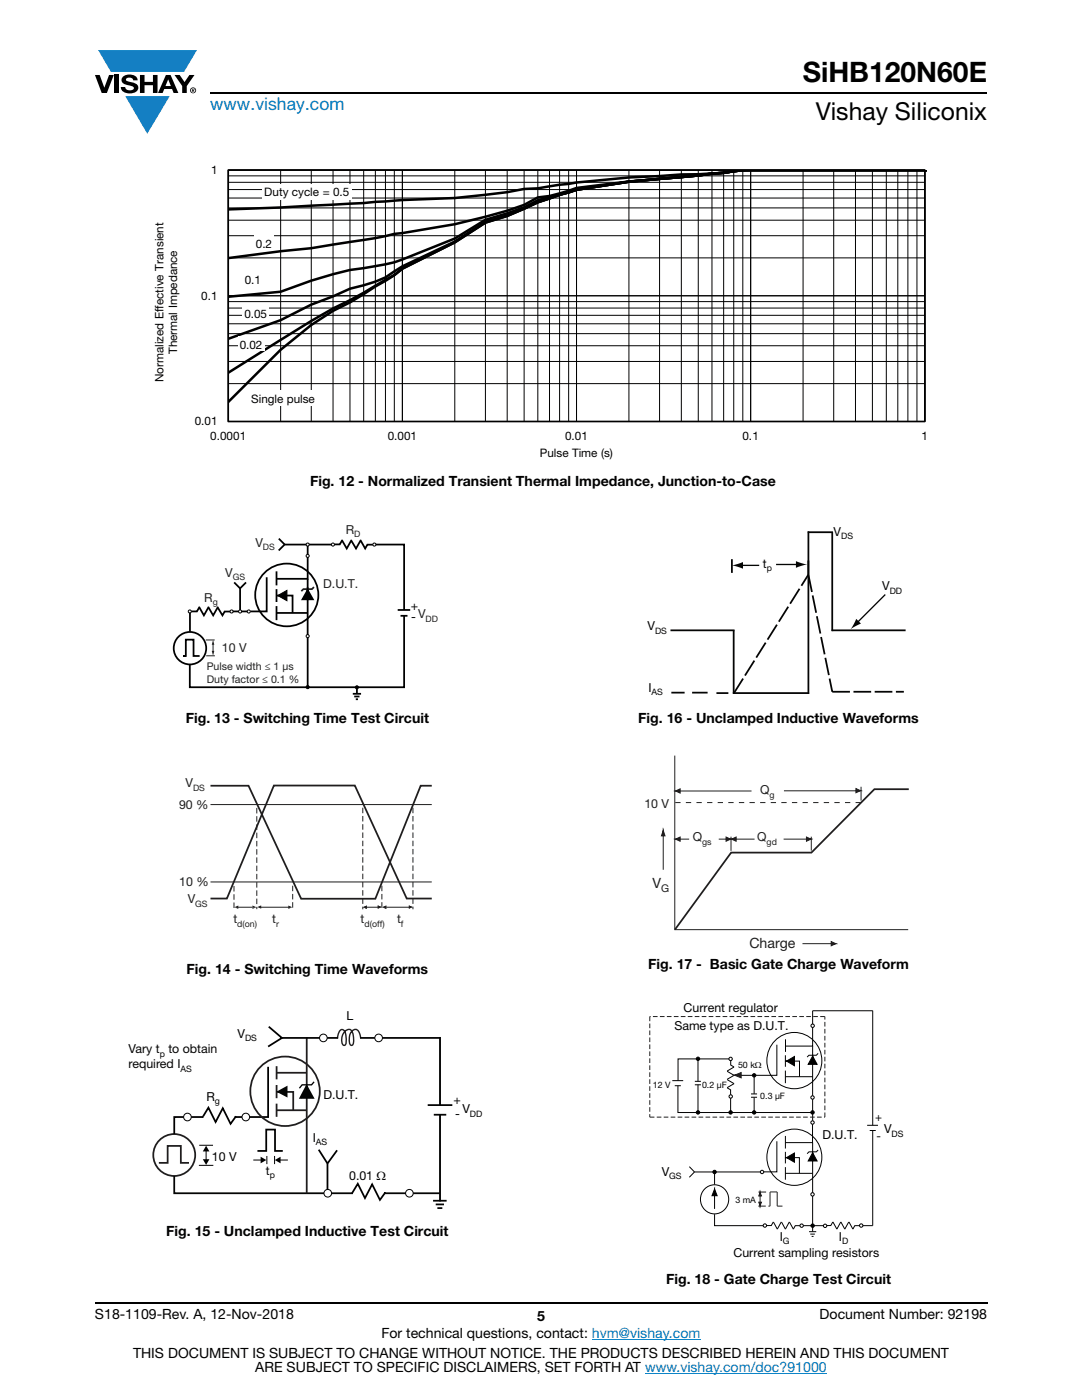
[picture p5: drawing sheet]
<svg xmlns="http://www.w3.org/2000/svg" width="216mm" height="279mm" viewBox="0 0 216 279" stroke-linecap="round" stroke-linejoin="round" font-family="sans-serif">
<g fill="#147fc3">
<path d="M19.6 10h19.7l-2.6 4.3h-1.1h-13.5z"/>
<path d="M25 19.2h8.9l-4.5 7.5z"/>
</g>
<g fill="#000">
<path d="M18.9 15h1l.9 2.5 1-2.5h.9l-1.4 3.6h-1zM22.9 15h.9v3.6h-.9zM24.6 15.3a2.1 2.1 0 0 1 2.8 .3l.1 .4h-.9a.79 .79 0 0 0-.7-.5 .79 .79 0 0 0-.8 .4l.3 .3 1 .2a1.08 1.08 0 0 1 1.2 1 1.08 1.08 0 0 1-1.1 1.2 1.73 1.73 0 0 1-2.4-1.2h.9a.96 .96 0 0 0 .8 .6 .96 .96 0 0 0 .9-.4 1.31 1.31 0 0 0-1.2-.6 1.03 1.03 0 0 1-1.1-.6 1.03 1.03 0 0 1 .2-1.1zM27.9 15h.9v1.3h1.7v-1.3h.9v3.6h-.9v-1.6h-1.7v1.6h-.9zM34.8 15h1.1l.9 1.4 1-1.4h1l-1.5 2.2v1.4h-.9v-1.4z"/>
<path d="M33.6 15.9l.5 1.3h-1.1zM33.1 15l-1.6 3.6h1l.3-.8h1.5l.3 .8h1l-1.6-3.6z"/>
<path d="M38.4 17.8h.2v.2h-.2zM38.3 17.7v.7h.1v-.3l.4 .3-.2-.3 .2-.2-.1-.2z"/>
<path d="M38.1 18a.46 .46 0 0 1 .9 0 .46 .46 0 0 1-.9 0zM37.9 18a.6 .6 0 0 0 1.2 0 .6 .6 0 0 0-1.2 0z"/>
</g>
<path d="M42 18.6h155M18.9 260h178.1" fill="none" stroke="#000" stroke-width=".36"/>
<path d="M118.1 267.3h21.7M128.7 274h36.3" fill="none" stroke="#007ec4" stroke-width=".2"/>
<g fill="#fff">
<path d="M30.7 32.8h154.5v58.8h-154.5z"/>
<path d="M45.5 33.9h139v50.2h-139z"/>
</g>
<g fill="none" stroke="#000" stroke-width=".2">
<path d="M45.5 33.9h139v50.2h-139zM45.5 39.5h139M45.5 37.8h139M45.5 36.4h139M45.5 35.1h139M56 33.9v50.2M62.1 33.9v50.2M66.5 33.9v50.2M69.8 33.9v50.2M72.6 33.9v50.2M74.9 33.9v50.2M76.9 33.9v50.2"/>
<path d="M78.7 33.9v50.2M80.3 33.9v50.2M90.7 33.9v50.2M96.9 33.9v50.2M101.2 33.9v50.2M104.6 33.9v50.2M107.3 33.9v50.2M109.6 33.9v50.2M111.7 33.9v50.2M113.5 33.9v50.2M115 33.9v50.2M125.5 33.9v50.2"/>
<path d="M131.6 33.9v50.2M136 33.9v50.2M139.3 33.9v50.2M142.1 33.9v50.2M144.4 33.9v50.2M146.4 33.9v50.2M148.2 33.9v50.2M149.8 33.9v50.2M160.2 33.9v50.2M166.4 33.9v50.2M170.7 33.9v50.2M174.1 33.9v50.2"/>
<path d="M176.9 33.9v50.2M179.1 33.9v50.2M181.2 33.9v50.2M183 33.9v50.2M45.5 59h139M45.5 51.5h139M45.5 47h139M45.5 43.9h139M45.5 41.5h139M45.5 76.6h139M45.5 72.1h139M45.5 69h139"/>
<path d="M45.5 66.6h139M45.5 64.6h139M45.5 62.9h139M45.5 61.5h139M45.5 60.2h139"/>
</g>
<path d="M45.5 33.9h139v50.2h-139z" fill="none" stroke="#000" stroke-width=".34"/>
<path d="M184.8 33.9l-36.6 .1-8.9 1-13.8 1.3-10.5 1.6-3.3 1-4.4 1.5-6.1 2.7-4.3 1.3-6.2 4-10.4 5.2-1.6 1.3-6.1 3.8-2.8 1.7-3.3 1.6-4.4 2.9-6.1 4.9-10.5 10.4M184.8 33.9l-36.6 .1-8.9 1-13.8 1.3-10.5 1.6-7.7 2.5-6.1 2.7-4.3 1.3-6.2 4-10.4 5.2-1.6 1.3-1.8 .9a98.1 98.1 0 0 1-10.4 5.8l-4.4 2.5-16.6 10.3M184.8 33.9l-36.6 .1-8.9 1-13.8 1.3-10.5 1.6-1.5 .5a87.9 87.9 0 0 0-12.3 4.6l-4.3 1.3-6.2 3.9-10.4 5-3.4 2.2-2 .8-5.1 1.4-3.3 1.5-4.4 1.7-6.1 3.1-10.5 3.7M184.8 33.9l-36.6 .1-8.9 1-13.8 1.3-10.5 1.6-7.7 2.1-2.7 1.4-3.4 1.2-4.3 1.3-6.2 3.7-10.4 4.2a44.4 44.4 0 0 1-10.5 2.1l-7.7 2.1-6.1 2.2-10.5 1M184.8 33.9l-36.6 .1-8.9 1-13.8 1.2-10.5 1.3a31.1 31.1 0 0 1-7.7 1.9l-2.7 1.5a118.5 118.5 0 0 1-25.9 5.8 64.2 64.2 0 0 1-8.9 1.6l-7.7 1.2-6.1 .6-10.5 1.4M184.8 33.9l-36.6 .1a62.9 62.9 0 0 1-12.2 .8l-4.4 .3a174 174 0 0 0-21.9 2.1l-2.4 .4-2.7 .1a140.6 140.6 0 0 1-24.3 2.2l-7.7 .6-16.6 .9-10.5 .4" fill="none" stroke="#000" stroke-width=".5"/>
<g fill="#fff">
<path d="M52.3 36.7h17.8v3.2h-17.8z"/>
<path d="M50.7 46.9h3.9v2.9h-3.9z"/>
<path d="M48.5 54.2h3.9v2.9h-3.9z"/>
<path d="M48.4 61.1h5.2v2.9h-5.2z"/>
<path d="M47.5 67.2h5.2v2.9h-5.2z"/>
<path d="M49.7 77.9h13.5v3.2h-13.5z"/>
<path d="M34.5 104.4h52.9v35.3h-52.9z"/>
</g>
<g fill="none" stroke="#000" stroke-width=".35">
<path d="M53.2 115.2v6.8h-3.2M55.2 118.9h3.2v3.4M55.2 114v2.8M55.2 117.6v2.5M61.4 111.2v4.3h-6.2M38.2 122h1.1l.5-.8 .9 1.6 .9-1.6 .9 1.6 .9-1.6 1 1.6 .4-.8h1.1M55.2 122.3h6.2M55.2 121v2.8"/>
<circle cx="57.2" cy="118.7" r="6.3"/>
</g>
<path d="M55.4 118.9l1.9-1.1v1.1z" fill="#000"/>
<path d="M55.4 118.9l1.9-1.1v1.1z" fill="none" stroke="#000" stroke-width=".2"/>
<path d="M55.4 118.9h1.9v1z" fill="#211e1e"/>
<path d="M55.4 118.9h1.9v1z" fill="#000"/>
<path d="M55.4 118.9h1.9v1z" fill="none" stroke="#000" stroke-width=".2"/>
<path d="M61.4 117.8l1 1.8h-1zM61.4 117.8v1.8h-1z" fill="#000"/>
<g fill="none" stroke="#000" stroke-width=".35">
<path d="M61.4 117.8l1 1.8h-1zM61.4 117.8v1.8h-1zM61.4 109v1.6M61.7 108.7h4.4M66.7 108.6h1.1l.5-.7 .9 1.6 .9-1.6 .9 1.6 1-1.6 .9 1.6 .4-.8h1.1M75 108.7h5.6v13M61.4 127.3v9.8M70.4 138.5h1.6M70.7 139h1M71 139.5h.4M71.2 137.2v1.2M79.4 121.7h2.4"/>
<path d="M79.9 122.9h1.4M80.6 122.9v14.3h-42.7v-4.6"/>
<circle cx="37.9" cy="129.4" r="3.2"/>
</g>
<path d="M62.6 117.2l-.4 .4h-1.7l-.4 .4" fill="none" stroke="#211e1e" stroke-width=".35"/>
<path d="M42.5 128.5v1.6" fill="none" stroke="#211e1e" stroke-width=".2"/>
<g fill="#211e1e">
<path d="M42.3 129.9h.5l-.3 1z"/>
<path d="M42.5 127.7l.3 1h-.5z"/>
</g>
<path d="M41.1 127.7h1.7M41.1 130.9h1.8" fill="none" stroke="#211e1e" stroke-width=".2"/>
<path d="M46.7 116.2l1.2 1.2v4.3M49.1 116.2l-1.2 1.2M55.6 107.5l1.2 1.2M61.1 108.7h-4.3l-1.2 1.2M61.4 115.5v11.2M37 130.9h-.4h.5v-3.2h1.5v3.2h1.2M37.9 122.3v3.8M46.5 122h1.1M48.2 122h1.1" fill="none" stroke="#000" stroke-width=".35"/>
<g fill="none" stroke="#000" stroke-width=".2">
<circle cx="61.4" cy="108.7" r=".31"/>
<circle cx="61.4" cy="110.9" r=".31"/>
<circle cx="66.4" cy="108.7" r=".31"/>
<circle cx="74.7" cy="108.7" r=".31"/>
<circle cx="37.9" cy="122" r=".31"/>
<circle cx="46.2" cy="122" r=".31"/>
<circle cx="47.9" cy="122" r=".31"/>
<circle cx="49.6" cy="122" r=".31"/>
<circle cx="61.4" cy="137.1" r=".31"/>
<circle cx="61.4" cy="127" r=".31"/>
<circle cx="71.2" cy="137.2" r=".31"/>
</g>
<g fill="#000">
<circle cx="61.4" cy="137.1" r=".31"/>
<circle cx="71.2" cy="137.2" r=".31"/>
</g>
<path d="M35.8 155.1h50.3v30.4h-50.3z" fill="#fff"/>
<path d="M42 156.8h7.6l10.5 22.6h14.8l9-22.6h2.3M42 179.3h3.3l9.4-22.5h16.1l10.4 22.5h5" fill="none" stroke="#201d1e" stroke-width=".35"/>
<path d="M42 160.6h44.2M42 176h44.2" fill="none" stroke="#201d1e" stroke-width=".2"/>
<path d="M46.7 176.8v4.6" fill="none" stroke="#201d1e" stroke-width=".2" stroke-dasharray="1.1 .5" stroke-linecap="butt"/>
<g fill="#201d1e">
<path d="M76.3 181.1h.8v.3z"/>
<path d="M76.3 181.1l.8-.4v.4z"/>
<path d="M72.4 181.1h.8v.3z"/>
<path d="M72.4 181.1l.8-.4v.4z"/>
<path d="M75.4 181h.8l-.8 .3z"/>
<path d="M75.4 180.7l.8 .3h-.8z"/>
<path d="M81.6 181h.8l-.8 .3z"/>
<path d="M81.6 180.7l.8 .3h-.8z"/>
</g>
<path d="M51.2 161.2v20.2M58.4 176.8v4.6M72.4 161.2v20.3M76.2 176.8v4.6M82.4 161.2v20.3" fill="none" stroke="#201d1e" stroke-width=".2" stroke-dasharray="1.1 .5" stroke-linecap="butt"/>
<path d="M47.2 181.1h3.2M51.7 181.1h6.2M72.9 181.1h2.9M77.1 181.1h4.9" fill="none" stroke="#201d1e" stroke-width=".2"/>
<g fill="#201d1e">
<path d="M76.3 181.1h.8v.3z"/>
<path d="M76.3 181.1l.8-.4v.4z"/>
<path d="M72.4 181.1h.8v.3z"/>
<path d="M72.4 181.1l.8-.4v.4z"/>
<path d="M75.4 181h.8l-.8 .3z"/>
<path d="M75.4 180.7l.8 .3h-.8z"/>
<path d="M81.6 181h.8l-.8 .3z"/>
<path d="M81.6 180.7l.8 .3h-.8z"/>
<path d="M51.3 181h.8v.3z"/>
<path d="M51.3 181l.8-.3v.3z"/>
<path d="M46.8 181.1h.7v.3z"/>
<path d="M46.8 181.1l.7-.4v.4z"/>
<path d="M50.4 181.1h.8l-.8 .3z"/>
<path d="M50.4 180.7l.8 .4h-.8z"/>
<path d="M57.5 181.1h.8l-.8 .3z"/>
<path d="M57.5 180.7l.8 .4h-.8z"/>
</g>
<path d="M25.7 201.6h70.5v39.7h-70.5z" fill="#fff"/>
<path d="M87.8 207v13.5M39.7 232.6h2.9M39.8 228.6h2.7M41.1 229.6v1.9M87.8 222.5v17.2" fill="none" stroke="#000" stroke-width=".2"/>
<path d="M41.1 228.7l.7 1.1h-1.3zM40.5 231.3h1.3l-.7 1.2z" fill="#000"/>
<path d="M87.8 207v13.5M34.8 234.7v3.4h35.6M76.7 238.1h11.1M86.4 239.6h2.7M87.8 222.5v17.2M86.9 240.4h1.7M87.3 241.1h1" fill="none" stroke="#040503" stroke-width=".35"/>
<path d="M63.6 229.4l1.7 2.8 2-2.6M65.3 232.2v5.9M76.7 238.2l-.9 1.3-1.5-3.1-1.5 2.7-1.4-2.9-1.2 2" fill="none" stroke="#000" stroke-width=".35"/>
<path d="M67.3 207.2a2.01 2.01 0 0 1 .9-1.7 1.05 1.05 0 0 1 .8 1.2l.1 .6a1.1 1.1 0 0 1-.4 1.3 1.4 1.4 0 0 1-.4-1.9 1.41 1.41 0 0 1 1.7-1.2 3.3 3.3 0 0 1 .4 3l-.3 .1a1.2 1.2 0 0 1-.4-1.4 1.46 1.46 0 0 1 1.5-1.7l.5 .5 .3 1.2" fill="none" stroke="#201d1e" stroke-width=".28"/>
<g fill="none" stroke="#201d1e" stroke-width=".35">
<path d="M31.7 232.1h1.8v-3.4h2.6v3.4h1.6"/>
<circle cx="34.8" cy="230.5" r="4.2"/>
</g>
<circle cx="65.4" cy="238.1" r=".76" fill="#fff"/>
<circle cx="65.4" cy="238.1" r=".76" fill="none" stroke="#000" stroke-width=".2"/>
<circle cx="81.7" cy="238.1" r=".76" fill="#fff"/>
<g fill="none" stroke="#000" stroke-width=".2">
<path d="M50.5 231.5h1.7M53.2 230.7v1.6M54.8 230.7v1.6"/>
<circle cx="81.7" cy="238.1" r=".76"/>
</g>
<path d="M53.5 212.9v10h-6.5M40.5 222.9h-5.7v3.4M51.4 229.7h1.7v-4.3h1.8v4.3h1.5" fill="none" stroke="#000" stroke-width=".35"/>
<path d="M52 230.9l1.1 .6-1.1 .7z" fill="#000"/>
<circle cx="37.4" cy="222.9" r=".76" fill="#fff"/>
<circle cx="37.4" cy="222.9" r=".76" fill="none" stroke="#000" stroke-width=".2"/>
<circle cx="49.1" cy="222.9" r=".76" fill="#fff"/>
<circle cx="49.1" cy="222.9" r=".76" fill="none" stroke="#000" stroke-width=".2"/>
<path d="M46.9 223l-.9 1.3-1.5-3.1-1.5 2.7-1.4-2.8-1.2 1.9" fill="none" stroke="#000" stroke-width=".35"/>
<g fill="none" stroke="#201d1e" stroke-width=".35">
<path d="M55.2 216.5v2.7M55.2 212.8v2.6M55.2 214.1h5.9M55.3 217.9h3.2v3.7M61.2 207v31.2M55.2 220.3v2.6M55.2 221.6h5.9"/>
<circle cx="56.9" cy="217.8" r="6.9"/>
</g>
<path d="M61.2 216.7l1.3 2.4h-2.6z" fill="#040503"/>
<path d="M61.2 216.7l1.3 2.4h-2.6z" fill="none" stroke="#040503" stroke-width=".35"/>
<path d="M55.5 217.9l1.7-.9v1.7z" fill="#040503"/>
<path d="M55.5 217.9l1.7-.9v1.7zM56 207.1h11.5M71.8 207.1h16M85.3 220.5h5M86.6 222.5h2.4" fill="none" stroke="#040503" stroke-width=".35"/>
<circle cx="75.6" cy="207.1" r=".76" fill="#fff"/>
<circle cx="75.6" cy="207.1" r=".76" fill="none" stroke="#000" stroke-width=".2"/>
<circle cx="64.5" cy="207.1" r=".76" fill="#fff"/>
<g fill="none" stroke="#000" stroke-width=".2">
<path d="M55.8 231.5h1.6"/>
<circle cx="64.5" cy="207.1" r=".76"/>
</g>
<path d="M53.6 204.9l2.7 2.2-2.8 1.8" fill="none" stroke="#000" stroke-width=".35"/>
<path d="M62.7 215.9l-.5 .6h-1.9l-.6 .7" fill="none" stroke="#000" stroke-width=".26"/>
<path d="M54.8 231.5l1.2-.6v1.3z" fill="#000"/>
<path d="M129.2 104.9h51.5v34.4h-51.5z" fill="#fff"/>
<path d="M146 111.6v2.7M161.2 106.2h5M161.3 111.9v2.8M161.3 106v32.5M166.1 106.2v19.8M133.8 125.8h12.8M134 138.2h2.6M138.1 138.2h3.1M143 138.3h2.3M146.4 125.8v12.6M165.9 125.8h14.8" fill="none" stroke="#040503" stroke-width=".35"/>
<path d="M161.3 114.7l4.8 23.4M146.4 138.4l14.9-23.7M166.1 138.1h14.3" fill="none" stroke="#040503" stroke-width=".35" stroke-dasharray="3.5 .7" stroke-linecap="butt"/>
<path d="M154.9 112.7h4.4" fill="none" stroke="#040503" stroke-width=".26"/>
<path d="M158.8 112l2.3 .7-2.3 .6z" fill="#040503"/>
<path d="M147.8 112.8h3.7" fill="none" stroke="#040503" stroke-width=".26"/>
<path d="M146 112.8l2.3-.6v1.3z" fill="#040503"/>
<path d="M176.6 118.7l-5.6 5.6" fill="none" stroke="#040503" stroke-width=".26"/>
<path d="M170.8 123.5l1 1-2.1 1.1z" fill="#040503"/>
<path d="M146.2 138.3h15.2" fill="none" stroke="#040503" stroke-width=".35"/>
<path d="M128.6 150.8h52.7v38.9h-52.7z" fill="#fff"/>
<path d="M135.3 167.5h2.2M143.4 167.5h1.9M145.9 167v2.8M146.4 167.5h4.2M156.4 167.5h4.9M161.9 167v2.8" fill="none" stroke="#211e1e" stroke-width=".2"/>
<path d="M144.9 167l.9 .5h-.9z" fill="#211e1e"/>
<path d="M144.9 167l.9 .5h-.9z" fill="none" stroke="#211e1e" stroke-width=".2"/>
<path d="M144.9 167.5h.9l-.9 .4z" fill="#211e1e"/>
<path d="M144.9 167.5h.9l-.9 .4z" fill="none" stroke="#211e1e" stroke-width=".2"/>
<path d="M160.9 167l.9 .5h-.9z" fill="#211e1e"/>
<path d="M160.9 167l.9 .5h-.9z" fill="none" stroke="#211e1e" stroke-width=".2"/>
<path d="M160.9 167.5h.9l-.9 .4z" fill="#211e1e"/>
<path d="M160.9 167.5h.9l-.9 .4z" fill="none" stroke="#211e1e" stroke-width=".2"/>
<path d="M146 167.5l.9-.5v.5z" fill="#211e1e"/>
<path d="M146 167.5l.9-.5v.5z" fill="none" stroke="#211e1e" stroke-width=".2"/>
<path d="M146 167.5h.9v.4z" fill="#211e1e"/>
<path d="M146 167.5h.9v.4z" fill="none" stroke="#211e1e" stroke-width=".2"/>
<path d="M134.8 167.5l.9-.5v.5z" fill="#211e1e"/>
<path d="M134.8 167.5l.9-.5v.5z" fill="none" stroke="#211e1e" stroke-width=".2"/>
<path d="M134.8 167.5h.9v.4z" fill="#211e1e"/>
<path d="M135.3 157.9h14.7M134.8 167.5h.9v.4z" fill="none" stroke="#211e1e" stroke-width=".2"/>
<path d="M134.8 157.9h.9v.4z" fill="#211e1e"/>
<path d="M134.8 157.9h.9v.4z" fill="none" stroke="#211e1e" stroke-width=".2"/>
<path d="M134.8 157.9l.9-.5v.5z" fill="#211e1e"/>
<path d="M134.8 157.9l.9-.5v.5z" fill="none" stroke="#211e1e" stroke-width=".2"/>
<path d="M170.8 157.8h.9l-.9 .4z" fill="#211e1e"/>
<path d="M170.8 157.8h.9l-.9 .4z" fill="none" stroke="#211e1e" stroke-width=".2"/>
<path d="M170.8 157.4l.9 .4h-.9z" fill="#211e1e"/>
<path d="M134.6 150.8v34.7h46.6M156.4 157.8h14.9M170.8 157.4l.9 .4h-.9zM171.8 157v2.8M160.1 188.3h6.2" fill="none" stroke="#211e1e" stroke-width=".2"/>
<path d="M181.3 157.5h-6.8l-12.6 12.7h-16l-11.2 15.3" fill="none" stroke="#211e1e" stroke-width=".35"/>
<path d="M171.8 160.2h-37.2" fill="none" stroke="#211e1e" stroke-width=".2" stroke-dasharray="1.1 1.1" stroke-linecap="butt"/>
<path d="M165.9 187.9l.9 .4h-.9z" fill="#211e1e"/>
<path d="M165.9 187.9l.9 .4h-.9z" fill="none" stroke="#211e1e" stroke-width=".2"/>
<path d="M165.9 188.3h.9l-.9 .5z" fill="#211e1e"/>
<path d="M132.3 166.3v7.3M165.9 188.3h.9l-.9 .5z" fill="none" stroke="#211e1e" stroke-width=".2"/>
<path d="M132.3 165.7v1.1h-.3z" fill="#211e1e"/>
<path d="M132.3 165.7v1.1h-.3z" fill="none" stroke="#211e1e" stroke-width=".2"/>
<path d="M132.3 165.7l.4 1.1h-.4z" fill="#211e1e"/>
<path d="M132.3 165.7l.4 1.1h-.4z" fill="none" stroke="#211e1e" stroke-width=".2"/>
<path d="M129.6 200h50.7v51.5h-50.7z" fill="#fff"/>
<g fill="none" stroke="#000" stroke-width=".2">
<path d="M145.1 217.1l.7 .4v1M145.1 215.5l1.4 .8-1.4 .8M145.1 213.8l1.4 .8-1.4 .8M145.8 211.6v1l.7 .3-1.4 .9M146.8 214.6h3.5M154.6 207.7a5.5 5.5 0 0 1 7.8 .1 5.5 5.5 0 0 1 0 7.8 5.5 5.5 0 0 1-7.8 0 5.7 5.7 0 0 1 0-7.9zM155 208.5v6.1h-4.3M156.7 210.6v2.3M156.7 213.7v2.5M156.7 214.9h5.4M156.7 207.4v2.5M156.7 211.8h2.8v3.1"/>
<path d="M156.9 211.8l1.6-1v1zM156.9 211.8h1.6v.9zM162.1 204.9v3.9h-5.4M162.1 208.8v10M162.2 201.7h11.9M162.2 210.8l.8 1.6h-.8zM162.2 210.8v1.6h-.9zM162.2 219.3v4.4M163.2 210.2l-.3 .4h-1.5l-.3 .4M174.1 201.7v22.9M151.7 233.9h-9.1v2.5M154.6 227a5.5 5.5 0 0 1 7.8 .1 5.5 5.5 0 0 1 0 7.7 5.5 5.5 0 0 1-7.8 .1 5.7 5.7 0 0 1 0-7.9z"/>
<path d="M155 227.8v6.1h-2.8M156.7 231h2.8v3.1M156.7 226.7v2.5M156.7 229.9v2.3M156.7 232.9v2.5M156.7 234.2h5.4M156.9 231l1.6-.9v.9zM156.9 231h1.6v.9zM162.1 224.2v3.8h-5.4M162.2 238.6v6M162.2 230.1l.8 1.6h-.8zM162.2 230.1v1.6h-.9z"/>
<path d="M162.2 228v10.1M163.2 229.5l-.3 .4h-1.5l-.3 .3M173 224.6h2.2M173.5 225.6h1.2M174.1 225.6v19h-2.1M154.3 243.9l-.4 .7h-.9M154.3 243.9l.8 1.4 .8-1.4M155.9 243.9l.8 1.4 .8-1.4M157.5 243.9l.8 1.4 .4-.7h.9M166.2 243.9l-.4 .7h-1M166.2 243.9l.8 1.4 .8-1.4M167.8 243.9l.8 1.4 .8-1.4"/>
<path d="M169.4 243.9l.8 1.4 .4-.7h.9"/>
<circle cx="142.6" cy="239.4" r="2.87"/>
</g>
<path d="M156.9 211.8l1.6-1v1zM156.9 211.8h1.6v.9zM162.2 210.8l.8 1.6h-.8zM162.2 210.8v1.6h-.9zM156.9 231l1.6-.9v.9zM156.9 231h1.6v.9zM162.2 230.1l.8 1.6h-.8zM162.2 230.1v1.6h-.9z" fill="#000"/>
<path d="M151.7 238.4v1.9" fill="none" stroke="#211e1e" stroke-width=".2"/>
<path d="M151.7 238l.2 .7h-.2z" fill="#211e1e"/>
<path d="M151.7 238l.2 .7h-.2z" fill="none" stroke="#211e1e" stroke-width=".2"/>
<path d="M151.7 238v.7h-.3z" fill="#211e1e"/>
<path d="M151.7 238v.7h-.3z" fill="none" stroke="#211e1e" stroke-width=".2"/>
<path d="M151.7 239.9h.2l-.2 .7z" fill="#211e1e"/>
<path d="M151.7 239.9h.2l-.2 .7z" fill="none" stroke="#211e1e" stroke-width=".2"/>
<path d="M151.4 239.9h.3v.7z" fill="#211e1e"/>
<path d="M151.3 237.9h1.6M151.4 239.9h.3v.7zM153.7 237.9v2.8M153.7 237.9h1.4M155.1 237.9v2.8h1M151.3 240.7h1.5M153.3 240.7h.3" fill="none" stroke="#211e1e" stroke-width=".2"/>
<g fill="none" stroke="#000" stroke-width=".2">
<path d="M134.2 215.7h2.1M134.6 216.7h1.3M135.3 216.7v5.3h26.7M138.6 216.5h1.3M138.6 215.8h1.3M139.3 211.4v4.4M139.3 216.5v5.5M145.6 211.3h-10.3v4.4M145.8 219v3M149.9 219h1.2M149.9 218.3h1.2M150.5 214.9v3.4"/>
<path d="M150.5 219v3M137.5 232.8l1.1 1.1M142.3 233.9h-3.7l-1.1 1.1M142.6 242.3v2.3h9.9M160.1 244.6h4.2M161.4 245.8h1.5M161.7 246.3h.9M162 246.8h.3M162.2 244.7v1.1"/>
</g>
<path d="M146.6 214.6h1.3v.5z" fill="#211e1e"/>
<path d="M146.6 214.6h1.3v.5z" fill="none" stroke="#211e1e" stroke-width=".2"/>
<path d="M146.6 214.6l1.3-.6v.6z" fill="#211e1e"/>
<path d="M146.6 214.6l1.3-.6v.6z" fill="none" stroke="#211e1e" stroke-width=".2"/>
<path d="M162.2 201.7v2.7M142.6 237.3l.5 1.3h-.5zM142.6 237.3v1.3h-.5zM142.6 238.3v3" fill="none" stroke="#000" stroke-width=".2"/>
<path d="M142.6 237.3l.5 1.3h-.5zM142.6 237.3v1.3h-.5z" fill="#000"/>
<path d="M129.7 202.9v20M164.6 202.9h-34.9M129.7 222.9h34.9M164.6 222.9v-20" fill="none" stroke="#211e1e" stroke-width=".2" stroke-dasharray=".9 .5" stroke-linecap="butt"/>
<circle cx="145.8" cy="211.3" r=".34" fill="#fff"/>
<circle cx="145.8" cy="211.3" r=".34" fill="none" stroke="#000" stroke-width=".2"/>
<circle cx="145.8" cy="218.8" r=".34" fill="#fff"/>
<circle cx="145.8" cy="218.8" r=".34" fill="none" stroke="#000" stroke-width=".2"/>
<circle cx="162.2" cy="204.7" r=".34" fill="#fff"/>
<circle cx="162.2" cy="204.7" r=".34" fill="none" stroke="#000" stroke-width=".2"/>
<circle cx="162.1" cy="219" r=".34" fill="#fff"/>
<circle cx="162.1" cy="219" r=".34" fill="none" stroke="#000" stroke-width=".2"/>
<circle cx="162.1" cy="224" r=".34" fill="#fff"/>
<circle cx="162.1" cy="224" r=".34" fill="none" stroke="#000" stroke-width=".2"/>
<circle cx="152.1" cy="233.9" r=".34" fill="#fff"/>
<circle cx="152.1" cy="233.9" r=".34" fill="none" stroke="#000" stroke-width=".2"/>
<circle cx="162.1" cy="238.4" r=".34" fill="#fff"/>
<circle cx="162.1" cy="238.4" r=".34" fill="none" stroke="#000" stroke-width=".2"/>
<circle cx="164.6" cy="244.6" r=".34" fill="#fff"/>
<circle cx="164.6" cy="244.6" r=".34" fill="none" stroke="#000" stroke-width=".2"/>
<circle cx="160" cy="244.6" r=".34" fill="#fff"/>
<circle cx="160" cy="244.6" r=".34" fill="none" stroke="#000" stroke-width=".2"/>
<circle cx="152.6" cy="244.6" r=".34" fill="#fff"/>
<g fill="none" stroke="#000" stroke-width=".2">
<circle cx="142.6" cy="233.9" r=".34"/>
<circle cx="152.6" cy="244.6" r=".34"/>
<circle cx="162.2" cy="244.6" r=".34"/>
</g>
<g fill="#000">
<circle cx="142.6" cy="233.9" r=".34"/>
<circle cx="162.2" cy="244.6" r=".34"/>
</g>
<circle cx="171.8" cy="244.6" r=".34" fill="#fff"/>
<g fill="none" stroke="#000" stroke-width=".2">
<circle cx="139.3" cy="211.3" r=".34"/>
<circle cx="150.5" cy="214.6" r=".34"/>
<circle cx="139.3" cy="222" r=".34"/>
<circle cx="145.8" cy="222" r=".34"/>
<circle cx="150.5" cy="222" r=".34"/>
<circle cx="162.1" cy="222" r=".34"/>
<circle cx="171.8" cy="244.6" r=".34"/>
</g>
<g fill="#000">
<circle cx="139.3" cy="211.3" r=".34"/>
<circle cx="150.5" cy="214.6" r=".34"/>
<circle cx="139.3" cy="222" r=".34"/>
<circle cx="145.8" cy="222" r=".34"/>
<circle cx="150.5" cy="222" r=".34"/>
<circle cx="162.1" cy="222" r=".34"/>
</g>
<text font-size="5.6" x="160.2" y="16.4">SiHB120N60E</text>
<text font-size="4.9" x="162.8" y="24">Vishay Siliconix</text>
<text font-size="3.5" fill="#007ec4" x="42" y="21.9">www.vishay.com</text>
<g font-size="2.8">
<text x="61.9" y="97">Fig. 12 - Normalized Transient Thermal Impedance, Junction-to-Case</text>
<text x="37.1" y="144.2">Fig. 13 - Switching Time Test Circuit</text>
<text x="127.3" y="144.2">Fig. 16 - Unclamped Inductive Waveforms</text>
<text x="37.2" y="194.4">Fig. 14 - Switching Time Waveforms</text>
<text x="129.3" y="193.3">Fig. 17 - Basic Gate Charge Waveform</text>
<text x="33.2" y="246.6">Fig. 15 - Unclamped Inductive Test Circuit</text>
<text x="132.9" y="256.2">Fig. 18 - Gate Charge Test Circuit</text>
<text x="18.9" y="263.3">S18-1109-Rev. A, 12-Nov-2018</text>
<text x="107.2" y="263.6">5</text>
<text x="163.6" y="263.3">Document Number: 92198</text>
<text x="76.1" y="267.1">For technical questions, contact: hvm@vishay.com</text>
<text x="26.5" y="271">THIS DOCUMENT IS SUBJECT TO CHANGE WITHOUT NOTICE. THE PRODUCTS DESCRIBED HEREIN AND THIS DOCUMENT</text>
<text x="50.9" y="273.8">ARE SUBJECT TO SPECIFIC DISCLAIMERS, SET FORTH AT www.vishay.com/doc?91000</text>
</g>
<g font-size="2.8" fill="#211e1e">
<text x="130.2" y="177.2">V</text>
<text x="149.5" y="189.1">Charge</text>
</g>
<g font-size="2.5" fill="#231f20">
<text x="69" y="106.5">R</text>
<text x="51" y="109.1">V</text>
<text x="44.9" y="115.1">V</text>
<text x="64.5" y="117.4">D.U.T.</text>
<text x="40.7" y="120.1">R</text>
<text x="44.3" y="130">10 V</text>
</g>
<g font-size="2.5" fill="#040503">
<text x="166.3" y="106.9">V</text>
<text x="152.2" y="113.3">t</text>
<text x="176" y="117.8">V</text>
<text x="129.2" y="125.8">V</text>
<text x="129.4" y="138.1">I</text>
<text x="25.6" y="213.2">required I</text>
<text x="25.6" y="210.2">Vary t</text>
<text x="33.6" y="210.2">to obtain</text>
<text x="53.1" y="234.5">t</text>
</g>
<g font-size="2.5">
<text x="82" y="121.8">+</text>
<text x="82.1" y="123.9">-V</text>
<text x="69.2" y="203.6">L</text>
<text x="136.4" y="202">Current regulator</text>
<text x="47.4" y="207.1">V</text>
<text x="134.6" y="205.5">Same type as D.U.T.</text>
<text x="41.2" y="219.7">R</text>
<text x="64.5" y="219.4">D.U.T.</text>
<text x="90.5" y="220.3">+</text>
<text x="62.4" y="227.8">I</text>
<text x="90.8" y="223.2">-</text>
<text x="92.3" y="222.2">V</text>
<text x="164.1" y="227.4">D.U.T.</text>
<text x="176.4" y="226.1">V</text>
<text x="42.3" y="231.7">10 V</text>
<text x="69.7" y="235.6">0.01 Ω</text>
<text x="132" y="234.6">V</text>
<text x="146.4" y="251">Current sampling resistors</text>
<text x="155.6" y="247.6">I</text>
<text x="167.4" y="247.6">I</text>
</g>
<g font-size="2.5" fill="#201d1e">
<text x="35.7" y="161.4">90 %</text>
<text x="37" y="157.1">V</text>
<text x="35.8" y="176.9">10 %</text>
<text x="37.5" y="180.2">V</text>
<text x="46.6" y="184.2">t</text>
<text x="54.3" y="184.2">t</text>
<text x="72" y="184.2">t</text>
<text x="79.2" y="184.2">t</text>
</g>
<g font-size="2.5" fill="#211e1e">
<text x="128.6" y="161.3">10 V</text>
<text x="151.7" y="158.5">Q</text>
<text x="138.2" y="167.9">Q</text>
<text x="151.1" y="167.9">Q</text>
</g>
<g font-size="2.3">
<text x="42.1" y="34.7">1</text>
<text x="52.7" y="39.2">Duty cycle = 0.5</text>
<text x="51.1" y="49.4">0.2</text>
<text x="40.2" y="59.8">0.1</text>
<text x="48.9" y="56.7">0.1</text>
<text x="48.8" y="63.5">0.05</text>
<text x="35.4" y="70.7" transform="rotate(-90 35.4 70.7)">Thermal Impedance</text>
<text x="47.8" y="69.7">0.02</text>
<text x="32.6" y="76.2" transform="rotate(-90 32.6 76.2)">Normalized Effective Transient</text>
<text x="50.1" y="80.4">Single pulse</text>
<text x="38.9" y="84.9">0.01</text>
<text x="42" y="87.9">0.0001</text>
<text x="77.4" y="87.9">0.001</text>
<text x="112.8" y="87.9">0.01</text>
<text x="148.2" y="87.9">0.1</text>
<text x="183.9" y="87.9">1</text>
<text x="107.7" y="91.1">Pulse Time (s)</text>
<text x="174.6" y="223.7">+</text>
<text x="174.9" y="227.5">-</text>
</g>
<g font-size="2.1" fill="#231f20">
<text x="41.3" y="136.2">Duty factor ≤ 0.1 %</text>
<text x="41.3" y="133.7">Pulse width ≤ 1 μs</text>
</g>
<text font-size="2.1" fill="#211e1e" x="131.9" y="177.9">G</text>
<g font-size="1.8" fill="#231f20">
<text x="70.7" y="107.2">D</text>
<text x="52.5" y="109.8">DS</text>
<text x="46.4" y="115.8">GS</text>
<text x="42.4" y="120.8">g</text>
<text x="84.9" y="124">DD</text>
</g>
<g font-size="1.8" fill="#040503">
<text x="167.8" y="107.6">DS</text>
<text x="153" y="114">p</text>
<text x="177.5" y="118.5">DD</text>
<text x="130.7" y="126.5">DS</text>
<text x="130" y="138.8">AS</text>
<text x="31.9" y="210.9">p</text>
<text x="36" y="213.9">AS</text>
<text x="53.8" y="235.2">p</text>
</g>
<g font-size="1.8" fill="#201d1e">
<text x="38.5" y="157.8">DS</text>
<text x="39" y="180.9">GS</text>
<text x="47.4" y="184.9">d(on)</text>
<text x="55.1" y="184.9">r</text>
<text x="72.7" y="184.9">d(off)</text>
<text x="80" y="184.9">f</text>
</g>
<g font-size="1.8" fill="#211e1e">
<text x="153.5" y="159.2">g</text>
<text x="140.1" y="168.6">gs</text>
<text x="153" y="168.6">gd</text>
</g>
<g font-size="1.8">
<text x="48.9" y="207.8">DS</text>
<text x="147.3" y="213.2">50 kΩ</text>
<text x="42.9" y="220.4">g</text>
<text x="130.3" y="217.2">12 V</text>
<text x="140.1" y="217.1">0.2 μF</text>
<text x="151.7" y="219.4">0.3 μF</text>
<text x="93.8" y="222.9">DD</text>
<text x="177.9" y="226.9">DS</text>
<text x="63" y="228.6">AS</text>
<text x="133.5" y="235.3">GS</text>
<text x="146.7" y="240">3 mA</text>
<text x="156.2" y="248.3">G</text>
<text x="168" y="248.3">D</text>
</g>
</svg>
